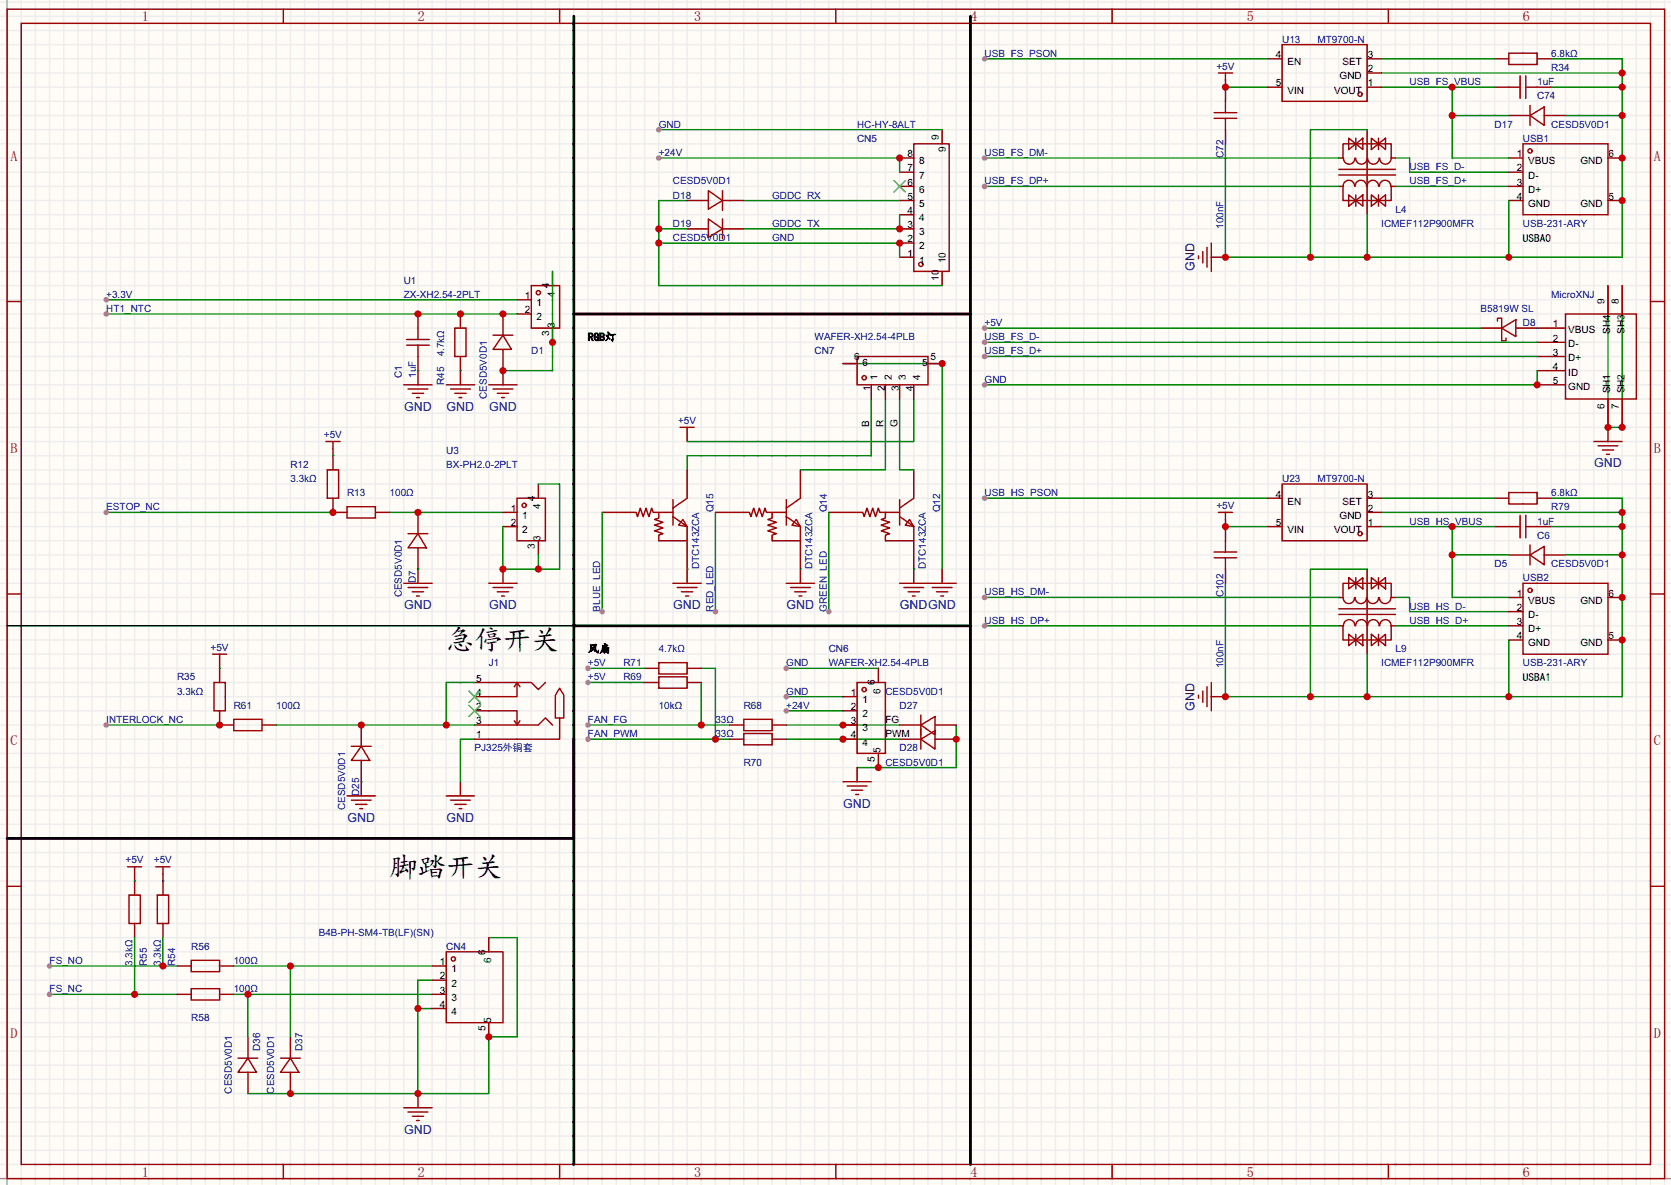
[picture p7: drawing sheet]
<svg xmlns="http://www.w3.org/2000/svg" width="300mm" height="212mm" viewBox="0 0 300 212" stroke-linecap="round" stroke-linejoin="round" font-family="sans-serif">
<path d="M0 0h299.6v212.3h-299.6z" fill="#fffcf7"/>
<g fill="none" stroke="#ededed" stroke-width=".25">
<path d="M0 .4h299.6M0 2.9h299.6M0 5.5h299.6M0 8h299.6M0 10.5h299.6M0 13.1h299.6M0 15.6h299.6M0 18.2h299.6M1.3 0v212.3M3.8 0v212.3M6.3 0v212.3M8.9 0v212.3"/>
<path d="M11.4 0v212.3M14 0v212.3M16.5 0v212.3M19 0v212.3M21.6 0v212.3M24.1 0v212.3M26.7 0v212.3M29.2 0v212.3M31.7 0v212.3M34.3 0v212.3M36.8 0v212.3M39.4 0v212.3"/>
<path d="M41.9 0v212.3M44.4 0v212.3M47 0v212.3M49.5 0v212.3M52.1 0v212.3M54.6 0v212.3M57.1 0v212.3M59.7 0v212.3M62.2 0v212.3M64.8 0v212.3M67.3 0v212.3M69.8 0v212.3"/>
<path d="M72.4 0v212.3M74.9 0v212.3M77.5 0v212.3M80 0v212.3M82.5 0v212.3M85.1 0v212.3M87.6 0v212.3M90.2 0v212.3M92.7 0v212.3M95.2 0v212.3M97.8 0v212.3M100.3 0v212.3"/>
<path d="M102.9 0v212.3M105.4 0v212.3M107.9 0v212.3M110.5 0v212.3M113 0v212.3M115.6 0v212.3M118.1 0v212.3M120.6 0v212.3M123.2 0v212.3M125.7 0v212.3M128.3 0v212.3M130.8 0v212.3"/>
<path d="M133.3 0v212.3M135.9 0v212.3M138.4 0v212.3M141 0v212.3M143.5 0v212.3M146 0v212.3M148.6 0v212.3M151.1 0v212.3M153.7 0v212.3M156.2 0v212.3M158.7 0v212.3M161.3 0v212.3"/>
<path d="M163.8 0v212.3M166.4 0v212.3M168.9 0v212.3M171.4 0v212.3M174 0v212.3M176.5 0v212.3M179.1 0v212.3M181.6 0v212.3M184.1 0v212.3M186.7 0v212.3M189.2 0v212.3M191.8 0v212.3"/>
<path d="M194.3 0v212.3M196.8 0v212.3M199.4 0v212.3M201.9 0v212.3M204.5 0v212.3M207 0v212.3M209.5 0v212.3M212.1 0v212.3M214.6 0v212.3M217.2 0v212.3M219.7 0v212.3M222.2 0v212.3"/>
<path d="M224.8 0v212.3M227.3 0v212.3M229.9 0v212.3M232.4 0v212.3M234.9 0v212.3M237.5 0v212.3M240 0v212.3M242.6 0v212.3M245.1 0v212.3M247.6 0v212.3M250.2 0v212.3M252.7 0v212.3"/>
<path d="M255.3 0v212.3M257.8 0v212.3M260.3 0v212.3M262.9 0v212.3M265.4 0v212.3M268 0v212.3M270.5 0v212.3M273 0v212.3M275.6 0v212.3M278.1 0v212.3M280.7 0v212.3M283.2 0v212.3"/>
<path d="M285.8 0v212.3M288.3 0v212.3M290.8 0v212.3M293.4 0v212.3M295.9 0v212.3M298.4 0v212.3M0 20.7h299.6M0 23.2h299.6M0 25.8h299.6M0 28.3h299.6M0 30.9h299.6M0 33.4h299.6"/>
<path d="M0 35.9h299.6M0 38.5h299.6M0 41h299.6M0 43.6h299.6M0 46.1h299.6M0 48.6h299.6M0 51.2h299.6M0 53.7h299.6M0 56.3h299.6M0 58.8h299.6M0 61.3h299.6M0 63.9h299.6"/>
<path d="M0 66.4h299.6M0 69h299.6M0 71.5h299.6M0 74h299.6M0 76.6h299.6M0 79.1h299.6M0 81.7h299.6M0 84.2h299.6M0 86.7h299.6M0 89.3h299.6M0 91.8h299.6M0 94.4h299.6"/>
<path d="M0 96.9h299.6M0 99.4h299.6M0 102h299.6M0 104.5h299.6M0 107.1h299.6M0 109.6h299.6M0 112.1h299.6M0 114.7h299.6M0 117.2h299.6M0 119.8h299.6M0 122.3h299.6M0 124.8h299.6"/>
<path d="M0 127.4h299.6M0 129.9h299.6M0 132.5h299.6M0 135h299.6M0 137.5h299.6M0 140.1h299.6M0 142.6h299.6M0 145.2h299.6M0 147.7h299.6M0 150.2h299.6M0 152.8h299.6M0 155.3h299.6"/>
<path d="M0 157.9h299.6M0 160.4h299.6M0 162.9h299.6M0 165.5h299.6M0 168h299.6M0 170.6h299.6M0 173.1h299.6M0 175.6h299.6M0 178.2h299.6M0 180.7h299.6M0 183.3h299.6M0 185.8h299.6"/>
<path d="M0 188.3h299.6M0 190.9h299.6M0 193.4h299.6M0 196h299.6M0 198.5h299.6M0 201h299.6M0 203.6h299.6M0 206.1h299.6M0 208.7h299.6M0 211.2h299.6"/>
</g>
<path d="M1.3 0v212.3M0 211.2h299.6" fill="none" stroke="#999" stroke-width=".25"/>
<g fill="none" stroke="#a10000" stroke-width=".25">
<path d="M1.3 1.6h297.1v209.6h-297.1zM3.8 4.2h292.1v204.5h-292.1zM50.8 1.6v2.6M100.3 1.6v2.6M149.9 1.6v2.6M199.4 1.6v2.6M248.9 1.6v2.6M1.3 54h2.5M268.5 57.5v-.5h.7v4.1h.8v-.5M269.2 58.8l2.6-1.5v3zM295.9 54h2.5M58.4 79.1h2.6"/>
<path d="M59.7 79.1v1.3M58.7 84.2h2v5.1h-2zM1.3 106.4h2.5M38.1 117.2h2.5M39.4 117.2v1.3M72.4 104.5h5.1M73.2 105.3h3.5M73.9 106h2M74.7 106.8h.5M87.6 104.5h5.1M88.4 105.3h3.5M89.2 106h2"/>
<path d="M89.9 106.8h.5M295.9 106.4h2.5M38.4 122.3h2v5.1h-2zM1.3 158.8h2.5M22.9 155.3h2.5M24.1 155.3v1.3M27.9 155.3h2.6M29.2 155.3v1.3M62.2 142.6h5.1M63 143.4h3.5M63.8 144.1h2M64.5 144.9h.5"/>
<path d="M80 142.6h5.1M80.8 143.4h3.5M81.5 144.1h2.1M82.3 144.9h.5M295.9 158.8h2.5M23.1 160.4h2v5.1h-2zM28.2 160.4h2v5.1h-2zM72.4 198.5h5.1M73.2 199.3h3.5M50.8 208.7v2.5M73.9 200h2M74.7 200.8h.5"/>
<path d="M100.3 208.7v2.5M149.9 208.7v2.5M199.4 208.7v2.5M248.9 208.7v2.5"/>
</g>
<g fill="none" stroke="#870000" stroke-width=".25">
<path d="M265.4 58.8h3.8M271.8 58.8h3.8M59.7 80.4v3.8M59.7 89.3v2.5M39.4 118.5v3.8M74.9 102v2.5M90.2 102v2.5M39.4 127.4v2.5M24.1 156.6v3.8M29.2 156.6v3.8M64.8 140.1v2.5M82.5 140.1v2.5"/>
<path d="M24.1 165.5v2.5M29.2 165.5v2.5M74.9 196v2.5"/>
</g>
<path d="M19 91.8h40.7" fill="none" stroke="#008700" stroke-width=".25"/>
<circle cx="19" cy="91.8" r=".51" fill="#999"/>
<path d="M8.9 173.1h22.8M29.2 168v5.1" fill="none" stroke="#008700" stroke-width=".25"/>
<circle cx="29.2" cy="173.1" r=".63" fill="#c00"/>
<circle cx="8.9" cy="173.1" r=".51" fill="#999"/>
<path d="M44.4 185.8v3.8M44.4 192.1v3.9M52.1 185.8v3.8M52.1 192.1v3.9" fill="none" stroke="#870000" stroke-width=".25"/>
<path d="M42.7 189.6h3.5M44.4 189.6l1.6 2.5h-3.3zM50.3 189.6h3.5M52.1 189.6l1.5 2.5h-3.3z" fill="none" stroke="#a10000" stroke-width=".25"/>
<path d="M41.9 173.1h35.6M52.1 173.1v12.7" fill="none" stroke="#008700" stroke-width=".25"/>
<circle cx="52.1" cy="173.1" r=".63" fill="#c00"/>
<path d="M8.9 178.2h22.8M24.1 168v10.2" fill="none" stroke="#008700" stroke-width=".25"/>
<circle cx="24.1" cy="178.2" r=".63" fill="#c00"/>
<circle cx="8.9" cy="178.2" r=".51" fill="#999"/>
<path d="M141 124.8h10.1" fill="none" stroke="#008700" stroke-width=".25"/>
<circle cx="141" cy="124.8" r=".51" fill="#999"/>
<g fill="none" stroke="#870000" stroke-width=".25">
<path d="M123.2 77.8v1.3M74.9 91.8v3.8M74.9 98.2v3.8M107.9 91.8h5.1M123.2 84.2v5.1M123.2 96.9v7.6M128.3 91.8h5M143.5 84.2v5.1M143.5 96.9v7.6M148.6 91.8h5.1M163.8 84.2v5.1M163.8 96.9v7.6"/>
<path d="M168.9 102v2.5M64.8 129.9v3.8M64.8 136.3v3.8"/>
</g>
<g fill="none" stroke="#a10000" stroke-width=".25">
<path d="M121.9 76.6h2.6M123.2 76.6v1.2M73.2 95.6h3.5M74.9 95.6l1.6 2.6h-3.3zM113 91.8h1l.3 .8 .5-1.5 .5 1.5 .5-1.5 .5 1.5 .5-1.5 .3 .7h3.5M118.1 91.8v1l-.8 .3 1.6 .5-1.6 .5 1.6 .5-1.6 .5 1.6 .5-.8 .3v1h5.1v-2.5l-2.6-1.8M120.6 89.5v4.6M122.4 93.1l.8 1.3-1.5-.3zM123.2 89.3l-2.6 1.8M133.3 91.8h1.1l.2 .8 .5-1.5 .5 1.5 .5-1.5 .6 1.5 .5-1.5 .2 .7h3.6M138.4 91.8v1l-.7 .3 1.5 .5-1.5 .5 1.5 .5-1.5 .5 1.5 .5-.8 .3v1h5.1v-2.5l-2.5-1.8M141 89.5v4.6"/>
<path d="M142.7 93.1l.8 1.3-1.5-.3zM143.5 89.3l-2.5 1.8M153.7 91.8h1l.2 .8 .5-1.5 .6 1.5 .5-1.5 .5 1.5 .5-1.5 .2 .7h3.6M158.7 91.8v1l-.7 .3 1.5 .5-1.5 .5 1.5 .5-1.5 .5 1.5 .5-.8 .3v1h5.1v-2.5l-2.5-1.8M161.3 89.5v4.6M163.1 93.1l.7 1.3-1.5-.3zM163.8 89.3l-2.5 1.8M120.6 104.5h5.1M121.4 105.3h3.6M122.2 106h2M122.9 106.8h.5M141 104.5h5"/>
<path d="M141.7 105.3h3.6M142.5 106h2M143.3 106.8h.5M161.3 104.5h10.1M162.1 105.3h3.5M162.8 106h2M163.6 106.8h.5M167.1 105.3h3.6M167.9 106h2M168.7 106.8h.5M63 133.7h3.5M64.8 133.7l1.5 2.6h-3.3z"/>
</g>
<path d="M102.9 2.9v147.3h-101.6M174 2.9v205.8M102.9 132.5v76.2" fill="none" stroke="#000" stroke-width=".51"/>
<path d="M1.3 112.1h101.6" fill="none" stroke="#000" stroke-width=".25"/>
<path d="M151.1 65.1h17.8v36.9M156.2 71.5v10.2h-33v2.5M158.7 71.5v12.7h-15.2M148.6 91.8v17.8M24.1 157.9h.1M29.2 157.9h.1" fill="none" stroke="#008700" stroke-width=".25"/>
<circle cx="148.6" cy="109.6" r=".51" fill="#999"/>
<path d="M128.3 91.8v17.8" fill="none" stroke="#008700" stroke-width=".25"/>
<circle cx="128.3" cy="109.6" r=".51" fill="#999"/>
<path d="M107.9 91.8v17.8" fill="none" stroke="#008700" stroke-width=".25"/>
<circle cx="107.9" cy="109.6" r=".51" fill="#999"/>
<path d="M141 119.8h16.5" fill="none" stroke="#008700" stroke-width=".25"/>
<circle cx="141" cy="119.8" r=".51" fill="#999"/>
<path d="M171.4 129.9v7.6h-17.7" fill="none" stroke="#008700" stroke-width=".25"/>
<path d="M167.6 132.5h3.8" fill="none" stroke="#870000" stroke-width=".25"/>
<circle cx="171.5" cy="132.5" r=".63" fill="#c00"/>
<path d="M161.3 132.5h3.8M161.3 129.9h3.8M167.6 129.9h3.8" fill="none" stroke="#870000" stroke-width=".25"/>
<path d="M165.1 132.5l2.5-1.6v3.3zM165.1 129.9l2.5-1.5v3.3zM165.1 128.1v6.1" fill="none" stroke="#a10000" stroke-width=".25"/>
<path d="M161.3 71.5v12.7h2.5M163.8 71.5v7.6h-40.6M141 127.4h10.1" fill="none" stroke="#008700" stroke-width=".25"/>
<circle cx="141" cy="127.4" r=".51" fill="#999"/>
<path d="M59.7 81.7h.1M69.8 91.8h20.4M74.9 102h.1M123.2 102h.1M143.5 102h.1M163.8 102h.1M85.1 132.5h-2.6v7.6M141 129.9h20.3" fill="none" stroke="#008700" stroke-width=".25"/>
<path d="M102.9 56.3h71.1M102.9 112.1h71.1" fill="none" stroke="#000" stroke-width=".51"/>
<circle cx="74.9" cy="91.8" r=".63" fill="#c00"/>
<path d="M39.4 119.8h.1" fill="none" stroke="#008700" stroke-width=".25"/>
<path d="M59.7 91.8h2.5M67.3 91.8h2.5" fill="none" stroke="#870000" stroke-width=".25"/>
<circle cx="59.7" cy="91.8" r=".63" fill="#c00"/>
<g fill="none" stroke="#a10000" stroke-width=".25">
<path d="M62.2 90.8h5.1v2h-5.1zM41.9 128.9h5.1v2h-5.1zM87.6 129.9h8.9l1.3-1.3 1.3 1.3M87.6 127.4h5.1v2.5M87.6 122.3h7.6l1.3 1.3 1.3-1.3M92.2 129.2l.5 .7M92.7 122.3v2.5h-5.1M92.7 122.3l.5 .8M92.7 122.3l-.5 .8M93.2 129.2l-.5 .7M100.3 128.6h-.7v-4l.7-1.3 .8 1.3v4h-.8v3.9h-12.7M34.3 172.1h5.1v2h-5.1z"/>
<path d="M34.3 177.2h5.1v2h-5.1z"/>
</g>
<path d="M39.4 129.9h2.5M47 129.9h2.5M85.1 129.9h2.5M85.1 132.5h2.5M85.1 127.4h2.5M85.1 124.8h2.5M85.1 122.3h2.5M31.7 173.1h2.6M31.7 178.2h2.6M39.4 173.1h2.5M39.4 178.2h2.5" fill="none" stroke="#870000" stroke-width=".25"/>
<path d="M84.1 126.4l2 2M84.1 123.8l2 2.1M86.1 126.4l-2 2M86.1 123.8l-2 2.1" fill="none" stroke="#3c3" stroke-width=".25"/>
<path d="M105.4 129.9h25.4M125.7 122.3v7.6" fill="none" stroke="#008700" stroke-width=".25"/>
<circle cx="125.7" cy="129.9" r=".63" fill="#c00"/>
<circle cx="105.4" cy="129.9" r=".51" fill="#999"/>
<path d="M125.7 119.8h2.6v12.7M105.4 132.5h25.4" fill="none" stroke="#008700" stroke-width=".25"/>
<circle cx="128.3" cy="132.5" r=".63" fill="#c00"/>
<circle cx="105.4" cy="132.5" r=".51" fill="#999"/>
<path d="M105.4 119.8h10.2M141 132.5h20.3" fill="none" stroke="#008700" stroke-width=".25"/>
<path d="M118.1 118.7h5.1v2.1h-5.1zM133.3 131.4h5.1v2.1h-5.1zM133.3 128.9h5.1v2h-5.1z" fill="none" stroke="#a10000" stroke-width=".25"/>
<path d="M115.6 119.8h2.5M123.2 119.8h2.5M130.8 132.5h2.5M130.8 129.9h2.5M138.4 132.5h2.6M138.4 129.9h2.6" fill="none" stroke="#870000" stroke-width=".25"/>
<circle cx="105.4" cy="119.8" r=".51" fill="#999"/>
<path d="M105.4 122.3h10.2" fill="none" stroke="#008700" stroke-width=".25"/>
<circle cx="105.4" cy="122.3" r=".51" fill="#999"/>
<path d="M115.6 122.3h2.5M123.2 122.3h2.5" fill="none" stroke="#870000" stroke-width=".25"/>
<path d="M118.1 121.3h5.1v2h-5.1z" fill="none" stroke="#a10000" stroke-width=".25"/>
<path d="M41.9 178.2h35.6M44.4 178.2v7.6" fill="none" stroke="#008700" stroke-width=".25"/>
<circle cx="44.5" cy="178.2" r=".63" fill="#c00"/>
<path d="M77.5 175.6h-2.6v20.4M87.6 168h5.1v17.8h-5.1v10.2h-43.2M74.9 180.7h2.6" fill="none" stroke="#008700" stroke-width=".25"/>
<g fill="#c00">
<circle cx="74.9" cy="180.7" r=".63"/>
<circle cx="74.9" cy="196" r=".63"/>
<circle cx="52.1" cy="196" r=".63"/>
</g>
<path d="M49.5 129.9h35.6M85.1 122.3h-5.1v7.6" fill="none" stroke="#008700" stroke-width=".25"/>
<g fill="#c00">
<circle cx="80" cy="129.9" r=".63"/>
<circle cx="64.8" cy="129.9" r=".63"/>
</g>
<path d="M19 129.9h20.4" fill="none" stroke="#008700" stroke-width=".25"/>
<circle cx="39.4" cy="129.9" r=".63" fill="#c00"/>
<circle cx="19" cy="129.9" r=".51" fill="#999"/>
<path d="M247.6 10.5h20.4M247.6 15.6h20.4M260.3 15.6v12.7h10.2M250.2 28.3h2.5v2.6h17.8M250.2 33.4h20.3M260.3 20.7h10.2M64.8 140.1h.1" fill="none" stroke="#008700" stroke-width=".25"/>
<g fill="none" stroke="#870000" stroke-width=".25">
<path d="M219.7 14.3v1.3M268 10.5h2.5M268 15.6h2.5M275.6 10.5h2.5M275.6 15.6h2.5M240 28.3h.8M240 33.4h.8M245.1 23.2v.8M245.1 37.7v.8M249.4 28.3h.8M249.4 33.4h.8M270.5 28.3h2.5"/>
<path d="M270.5 33.4h2.5M270.5 20.7h3.8M270.5 30.9h2.5M270.5 35.9h2.5M276.9 20.7h3.8M288.3 28.3h2.5M288.3 35.9h2.5M217.2 46.1h2.5"/>
</g>
<g fill="none" stroke="#a10000" stroke-width=".25">
<path d="M218.4 13.1h2.6M219.7 13.1v1.2M270.5 9.5h5.1v2.1h-5.1zM270.5 15.6h2M272.5 13.6v4M273.6 13.6v4M273.6 15.6h2M274.3 18.9v3.6M240 30.3h10.2M240 31.4h10.2M240.8 28.3v-2.5h8.6v2.5M240.8 33.4v2.5h8.6v-2.5"/>
<path d="M240.8 33.4a1.01 1.01 0 0 1 1-1.1 1.01 1.01 0 0 1 1 1.1M240.9 28.3a1.01 1.01 0 0 0 1 1.1 1.01 1.01 0 0 0 1-1.1M241.8 24.8l1.3 1-1.3 1zM241.8 34.9l1.3 1-1.3 1.1zM243 33.4a1.01 1.01 0 0 1 1-1.1 1.01 1.01 0 0 1 1 1.1M243.1 28.3a1.01 1.01 0 0 0 1 1.1 1.01 1.01 0 0 0 1-1.1M243.1 25.8l1.2-1v2zM243.1 35.9l1.2-1v2.1zM243.1 24.8v2M243.1 34.9v2.1M245.1 24v13.7M245.1 33.4a1.01 1.01 0 0 1 1-1.1 1.01 1.01 0 0 1 1 1.1"/>
<path d="M245.2 28.3a1.01 1.01 0 0 0 1 1.1 1.01 1.01 0 0 0 1-1.1M245.9 24.8l1.2 1-1.2 1zM245.9 34.9l1.2 1-1.2 1.1zM247.1 25.8l1.3-1v2zM247.1 35.9l1.3-1v2.1zM247.1 24.8v2M247.1 34.9v2.1M247.3 33.4a1.01 1.01 0 0 1 1-1.1 1.01 1.01 0 0 1 1 1.1M247.4 28.3a1.01 1.01 0 0 0 1 1.1 1.01 1.01 0 0 0 1-1.1M273 25.8h15.3v12.7h-15.3zM274.3 20.7l2.6-1.5v3.3zM214.9 45.8v.6"/>
<path d="M215.6 45.1v2M216.4 44.3v3.6M217.2 43.6v5"/>
<circle cx="274.3" cy="27" r=".38"/>
</g>
<g fill="#c00">
<circle cx="260.4" cy="15.6" r=".63"/>
<circle cx="260.4" cy="20.7" r=".63"/>
</g>
<path d="M217.2 124.8h2.5" fill="none" stroke="#870000" stroke-width=".25"/>
<path d="M214.9 124.6v.5M215.6 123.8v2.1M216.4 123.1v3.5M217.2 122.3v5.1" fill="none" stroke="#a10000" stroke-width=".25"/>
<path d="M176.5 89.3h50.8" fill="none" stroke="#008700" stroke-width=".25"/>
<circle cx="176.5" cy="89.3" r=".51" fill="#999"/>
<g fill="none" stroke="#870000" stroke-width=".25">
<path d="M219.7 93.1v1.3M268 89.3h2.5M268 94.4h2.5M270.5 99.4h3.8M275.6 89.3h2.5M275.6 94.4h2.5M276.9 99.4h3.8M240 107.1h.8M240 112.1h.8M245.1 102v.7M245.1 116.5v.7M249.4 107.1h.8"/>
<path d="M249.4 112.1h.8M270.5 107.1h2.5M270.5 112.1h2.5M270.5 109.6h2.5M270.5 114.7h2.5M288.3 107.1h2.5M288.3 114.7h2.5"/>
</g>
<g fill="none" stroke="#a10000" stroke-width=".25">
<path d="M218.4 91.8h2.6M219.7 91.8v1.3M270.5 88.3h5.1v2h-5.1zM270.5 94.4h2M272.5 92.3v4.1M273.6 92.3v4.1M273.6 94.4h2M274.3 99.4l2.6-1.5v3.3zM274.3 97.7v3.5M240 109.1h10.2M240 110.1h10.2M240.8 107.1v-2.6h8.6v2.6"/>
<path d="M240.8 112.1v2.6h8.6v-2.6M241.8 103.5l1.3 1-1.3 1zM241.8 113.7l1.3 1-1.3 1zM242.8 107.1a1.01 1.01 0 0 1-1 1.1 1.01 1.01 0 0 1-1-1.1M242.9 112.1a1.01 1.01 0 0 0-1-1.1 1.01 1.01 0 0 0-1 1.1M243.1 104.5l1.2-1v2zM243.1 114.7l1.2-1v2zM243.1 103.5v2M243.1 113.7v2M245 107.1a1.01 1.01 0 0 1-1 1.1 1.01 1.01 0 0 1-1-1.1M245.1 112.1a1.01 1.01 0 0 0-1-1.1 1.01 1.01 0 0 0-1 1.1M245.1 102.7v13.8"/>
<path d="M245.9 103.5l1.2 1-1.2 1zM245.9 113.7l1.2 1-1.2 1zM247.1 104.5l1.3-1v2zM247.1 114.7l1.3-1v2zM247.1 103.5v2M247.1 113.7v2M247.1 107.1a1.01 1.01 0 0 1-1 1.1 1.01 1.01 0 0 1-1-1.1M247.2 112.1a1.01 1.01 0 0 0-1-1.1 1.01 1.01 0 0 0-1 1.1M249.3 107.1a1.01 1.01 0 0 1-1 1.1 1.01 1.01 0 0 1-1-1.1M249.4 112.1a1.01 1.01 0 0 0-1-1.1 1.01 1.01 0 0 0-1 1.1M273 104.5h15.3v12.7h-15.3z"/>
<circle cx="274.3" cy="105.8" r=".38"/>
</g>
<path d="M219.7 94.4h7.6M247.6 89.3h20.4M247.6 91.8h43.2M278.1 89.3h12.7v35.5h-71.1v-20.3M278.1 94.4h12.7M280.7 99.4h10.1M245.1 102h-10.2v22.8M245.1 117.2v7.6M250.2 107.1h2.5v2.5h17.8M250.2 112.1h20.3M270.5 114.7v10.1" fill="none" stroke="#008700" stroke-width=".25"/>
<g fill="#c00">
<circle cx="290.8" cy="91.8" r=".63"/>
<circle cx="290.8" cy="94.4" r=".63"/>
<circle cx="290.8" cy="99.4" r=".63"/>
<circle cx="290.8" cy="107.1" r=".63"/>
<circle cx="290.8" cy="114.7" r=".63"/>
<circle cx="270.5" cy="124.8" r=".63"/>
<circle cx="245.1" cy="124.8" r=".63"/>
<circle cx="235" cy="124.8" r=".63"/>
<circle cx="219.7" cy="124.8" r=".63"/>
</g>
<path d="M247.6 94.4h20.4M260.3 94.4v12.7h10.2M260.3 99.4h10.2" fill="none" stroke="#008700" stroke-width=".25"/>
<g fill="#c00">
<circle cx="260.4" cy="94.4" r=".63"/>
<circle cx="260.4" cy="99.4" r=".63"/>
</g>
<g fill="none" stroke="#a10000" stroke-width=".25">
<path d="M153.7 63.9h12.7v5.1h-12.7z"/>
<circle cx="154.9" cy="67.7" r=".38"/>
</g>
<path d="M156.2 69v2.5M158.7 69v2.5M161.3 69v2.5M163.8 69v2.5M166.4 65.1h2.5" fill="none" stroke="#870000" stroke-width=".25"/>
<circle cx="168.9" cy="65.1" r=".63" fill="#c00"/>
<path d="M151.1 65.1h2.6M90.2 91.8h2.5M90.2 94.4h2.5M96.5 86.7v2.6M96.5 96.9v2.5" fill="none" stroke="#870000" stroke-width=".25"/>
<g fill="none" stroke="#a10000" stroke-width=".25">
<path d="M92.7 89.3h5.1v7.6h-5.1z"/>
<circle cx="94" cy="90.5" r=".38"/>
</g>
<path d="M96.5 99.4v2.6M96.5 86.7h3.8v15.3h-10.1v-7.6" fill="none" stroke="#008700" stroke-width=".25"/>
<g fill="#c00">
<circle cx="96.5" cy="102" r=".63"/>
<circle cx="90.2" cy="102" r=".63"/>
</g>
<g fill="none" stroke="#a10000" stroke-width=".25">
<path d="M163.8 25.8h6.4v22.8h-6.4z"/>
<circle cx="165.1" cy="47.4" r=".38"/>
</g>
<path d="M161.3 38.5h2.5M161.3 35.9h2.5M161.3 33.4h2.5M161.3 30.9h2.5M161.3 28.3h2.5M168.9 23.2v2.6M161.3 46.1h2.5M161.3 43.6h2.5M161.3 41h2.5M168.9 48.6v2.6" fill="none" stroke="#870000" stroke-width=".25"/>
<path d="M160.3 32.4l2 2M162.3 32.4l-2 2" fill="none" stroke="#3c3" stroke-width=".25"/>
<path d="M123.2 35.9h-5.1v15.3h50.8M118.1 43.6h43.2v2.5M118.1 41h5.1" fill="none" stroke="#008700" stroke-width=".25"/>
<g fill="#c00">
<circle cx="161.3" cy="43.6" r=".63"/>
<circle cx="118.1" cy="43.6" r=".63"/>
<circle cx="118.1" cy="41" r=".63"/>
</g>
<path d="M118.1 23.2h50.8" fill="none" stroke="#008700" stroke-width=".25"/>
<circle cx="118.1" cy="23.2" r=".51" fill="#999"/>
<path d="M133.3 35.9h28M161.3 38.5v2.5h-28" fill="none" stroke="#008700" stroke-width=".25"/>
<circle cx="161.3" cy="41" r=".63" fill="#c00"/>
<path d="M74.9 56.3v2.5M82.5 56.3v2.5M90.2 56.3v3.8M92.7 53.7h2.5M92.7 56.3h2.5M99.1 48.6v2.6M99.1 58.8v2.5M74.9 63.9v5.1M82.5 63.9v5.1M90.2 62.6v6.4" fill="none" stroke="#870000" stroke-width=".25"/>
<g fill="none" stroke="#a10000" stroke-width=".25">
<path d="M74.9 58.8v2M81.5 58.8h2.1v5.1h-2.1zM95.2 51.2h5.1v7.6h-5.1zM72.4 69h5.1M72.9 61.8h4.1M72.9 60.8h4.1M73.2 69.7h3.5M73.9 70.5h2M74.7 71.2h.5M74.9 61.8v2.1M80 69h5.1M80.8 69.7h3.5"/>
<path d="M81.5 70.5h2.1M82.3 71.2h.5M87.6 69h5.1M88.4 60.1h3.5M88.4 69.7h3.5M89.2 70.5h2M89.9 71.2h.5M90.2 60.1l1.5 2.5h-3.3z"/>
<circle cx="96.5" cy="52.4" r=".38"/>
</g>
<path d="M19 56.3h73.7M82.5 66.4h.1" fill="none" stroke="#008700" stroke-width=".25"/>
<g fill="#c00">
<circle cx="82.6" cy="56.3" r=".63"/>
<circle cx="90.2" cy="56.3" r=".63"/>
<circle cx="74.9" cy="56.3" r=".63"/>
</g>
<circle cx="19" cy="56.3" r=".51" fill="#999"/>
<path d="M99.1 48.6v17.8h-8.9" fill="none" stroke="#008700" stroke-width=".25"/>
<g fill="#c00">
<circle cx="90.2" cy="66.4" r=".63"/>
<circle cx="99.1" cy="61.3" r=".63"/>
</g>
<path d="M19 53.7h73.7M74.9 66.4h.1" fill="none" stroke="#008700" stroke-width=".25"/>
<path d="M123.2 35.9h3.8M129.5 35.9h3.8M123.2 41h3.8M129.5 41h3.8" fill="none" stroke="#870000" stroke-width=".25"/>
<path d="M127 34.2l2.5 1.7-2.5 1.6zM127 39.2l2.5 1.8-2.5 1.5zM129.5 34.2v3.5M129.5 39.2v3.6" fill="none" stroke="#a10000" stroke-width=".25"/>
<circle cx="19" cy="53.7" r=".51" fill="#999"/>
<path d="M118.1 28.3h43.2v2.6" fill="none" stroke="#008700" stroke-width=".25"/>
<circle cx="161.3" cy="28.3" r=".63" fill="#c00"/>
<circle cx="118.1" cy="28.3" r=".51" fill="#999"/>
<path d="M288.3 51.2v25.4h2.5v-25.4" fill="none" stroke="#008700" stroke-width=".25"/>
<path d="M288.3 51.2v5.1M290.8 51.2v5.1M288.3 76.6v2.5M290.8 71.5v5.1" fill="none" stroke="#870000" stroke-width=".25"/>
<path d="M285.8 79.1h5M286.5 79.9h3.6M287.3 80.6h2M288 81.4h.5" fill="none" stroke="#a10000" stroke-width=".25"/>
<circle cx="290.8" cy="76.6" r=".63" fill="#c00"/>
<path d="M288.3 71.5v5.1" fill="none" stroke="#870000" stroke-width=".25"/>
<circle cx="288.3" cy="76.6" r=".63" fill="#c00"/>
<path d="M275.6 58.8h5.1M275.6 69h5.1M275.6 66.4h5.1M275.6 63.9h5.1M275.6 61.3h5.1" fill="none" stroke="#870000" stroke-width=".25"/>
<path d="M280.7 56.3h12.7v15.2h-12.7z" fill="none" stroke="#a10000" stroke-width=".25"/>
<path d="M176.5 107.1h63.5" fill="none" stroke="#008700" stroke-width=".25"/>
<circle cx="176.5" cy="107.1" r=".51" fill="#999"/>
<path d="M176.5 112.1h63.5" fill="none" stroke="#008700" stroke-width=".25"/>
<circle cx="176.5" cy="112.1" r=".51" fill="#999"/>
<path d="M176.5 28.3h63.5" fill="none" stroke="#008700" stroke-width=".25"/>
<circle cx="176.5" cy="28.3" r=".51" fill="#999"/>
<path d="M247.6 13.1h43.2M278.1 10.5h12.7v35.6h-71.1v-20.3M278.1 15.6h12.7M245.1 23.2h-10.2v22.9M245.1 38.5v7.6M270.5 35.9v10.2M280.7 20.7h10.1" fill="none" stroke="#008700" stroke-width=".25"/>
<g fill="#c00">
<circle cx="290.8" cy="13.1" r=".63"/>
<circle cx="290.8" cy="15.6" r=".63"/>
<circle cx="290.8" cy="20.7" r=".63"/>
<circle cx="290.8" cy="28.3" r=".63"/>
<circle cx="290.8" cy="35.9" r=".63"/>
<circle cx="270.5" cy="46.1" r=".63"/>
<circle cx="235" cy="46.1" r=".63"/>
<circle cx="245.1" cy="46.1" r=".63"/>
<circle cx="219.7" cy="46.1" r=".63"/>
</g>
<path d="M219.7 94.4v2.5M219.7 102v2.5" fill="none" stroke="#870000" stroke-width=".25"/>
<circle cx="219.7" cy="94.4" r=".63" fill="#c00"/>
<g fill="none" stroke="#a10000" stroke-width=".25">
<path d="M219.7 18.2v2M217.7 21.2h4M217.7 20.2h4M219.7 21.2v2M217.7 99.9h4M217.7 98.9h4M219.7 96.9v2M219.7 99.9v2.1M80 170.6h10.2v12.7h-10.2z"/>
<circle cx="81.3" cy="171.8" r=".38"/>
</g>
<path d="M219.7 15.6v2.6M219.7 23.2v2.6M77.5 173.1h2.5M77.5 175.6h2.5M77.5 178.2h2.5M77.5 180.7h2.5M87.6 183.3v2.5" fill="none" stroke="#870000" stroke-width=".25"/>
<circle cx="87.6" cy="185.8" r=".63" fill="#c00"/>
<path d="M87.6 168v2.6" fill="none" stroke="#870000" stroke-width=".25"/>
<path d="M219.7 15.6h7.6" fill="none" stroke="#008700" stroke-width=".25"/>
<circle cx="219.7" cy="15.6" r=".63" fill="#c00"/>
<path d="M176.5 33.4h63.5" fill="none" stroke="#008700" stroke-width=".25"/>
<circle cx="176.5" cy="33.4" r=".51" fill="#999"/>
<path d="M151.1 124.8h2.6M151.1 127.4h2.6M151.1 129.9h2.6M153.7 137.5v2.6" fill="none" stroke="#870000" stroke-width=".25"/>
<g fill="none" stroke="#a10000" stroke-width=".25">
<path d="M153.7 122.3h5v12.7h-5zM151.1 140.1h5.1M151.9 140.8h3.5M152.7 141.6h2M153.4 142.4h.5"/>
<circle cx="154.9" cy="123.6" r=".38"/>
</g>
<circle cx="151.1" cy="129.9" r=".63" fill="#c00"/>
<path d="M151.1 132.5h2.6" fill="none" stroke="#870000" stroke-width=".25"/>
<circle cx="151.1" cy="132.5" r=".63" fill="#c00"/>
<path d="M157.5 135v2.5" fill="none" stroke="#870000" stroke-width=".25"/>
<circle cx="157.5" cy="137.5" r=".63" fill="#c00"/>
<path d="M157.5 119.8v2.5" fill="none" stroke="#870000" stroke-width=".25"/>
<path d="M176.5 61.3h99.1" fill="none" stroke="#008700" stroke-width=".25"/>
<circle cx="176.5" cy="61.3" r=".51" fill="#999"/>
<path d="M176.5 63.9h99.1" fill="none" stroke="#008700" stroke-width=".25"/>
<circle cx="176.5" cy="63.9" r=".51" fill="#999"/>
<path d="M275.6 66.4v2.6h-99.1" fill="none" stroke="#008700" stroke-width=".25"/>
<circle cx="275.6" cy="69" r=".63" fill="#c00"/>
<circle cx="176.5" cy="69" r=".51" fill="#999"/>
<path d="M176.5 58.8h88.9" fill="none" stroke="#008700" stroke-width=".25"/>
<circle cx="176.5" cy="58.8" r=".51" fill="#999"/>
<path d="M176.5 10.5h50.8M275.6 58.8h.1" fill="none" stroke="#008700" stroke-width=".25"/>
<g fill="none" stroke="#a10000" stroke-width=".25">
<path d="M229.9 8h15.2v10.2h-15.2zM229.9 86.7h15.2v10.2h-15.2z"/>
<circle cx="243.8" cy="16.9" r=".38"/>
<circle cx="243.8" cy="95.6" r=".38"/>
</g>
<path d="M227.3 15.6h2.6M227.3 10.5h2.6M245.1 15.6h2.5M245.1 13.1h2.5M245.1 10.5h2.5M227.3 94.4h2.6M227.3 89.3h2.6M245.1 94.4h2.5M245.1 91.8h2.5M245.1 89.3h2.5" fill="none" stroke="#870000" stroke-width=".25"/>
<circle cx="176.5" cy="10.5" r=".51" fill="#999"/>
<g font-size="5.1">
<text x="80" y="116.5">急停开关</text>
<text x="69.8" y="157.2">脚踏开关</text>
</g>
<g font-size="2.5" fill="#a00000">
<text x="25.4" y="3.8">1</text>
<text x="74.9" y="3.8">2</text>
<text x="124.5" y="3.8">3</text>
<text x="174" y="3.8">4</text>
<text x="223.5" y="3.8">5</text>
<text x="273" y="3.8">6</text>
<text x="1.9" y="28.8">A</text>
<text x="296.5" y="28.8">A</text>
<text x="1.9" y="81.2">B</text>
<text x="296.5" y="81.2">B</text>
<text x="1.9" y="133.5">C</text>
<text x="296.5" y="133.5">C</text>
<text x="1.9" y="185.9">D</text>
<text x="296.5" y="185.9">D</text>
<text x="25.4" y="210.9">1</text>
<text x="74.9" y="210.9">2</text>
<text x="124.5" y="210.9">3</text>
<text x="174" y="210.9">4</text>
<text x="223.5" y="210.9">5</text>
<text x="273" y="210.9">6</text>
</g>
<g font-size="2.2" fill="#000080">
<text x="214.2" y="48.6" transform="rotate(-90 214.2 48.6)">GND</text>
<text x="72.4" y="73.6">GND</text>
<text x="80.1" y="73.6">GND</text>
<text x="87.7" y="73.6">GND</text>
<text x="285.8" y="83.7">GND</text>
<text x="72.4" y="109.1">GND</text>
<text x="87.7" y="109.1">GND</text>
<text x="120.7" y="109.1">GND</text>
<text x="141" y="109.1">GND</text>
<text x="161.3" y="109.1">GND</text>
<text x="166.4" y="109.1">GND</text>
<text x="214.2" y="127.3" transform="rotate(-90 214.2 127.3)">GND</text>
<text x="62.3" y="147.2">GND</text>
<text x="80.1" y="147.2">GND</text>
<text x="151.2" y="144.7">GND</text>
<text x="72.4" y="203.1">GND</text>
</g>
<g font-size="2">
<text x="273" y="43.3">USBA0</text>
<text x="105.4" y="61.1">RGB</text>
<text x="108.5" y="61.1">灯</text>
<text x="105.4" y="116.9">风扇</text>
<text x="273" y="122">USBA1</text>
</g>
<g font-size="1.8" fill="#00f">
<text x="176.5" y="10.2">USB_FS_PSON</text>
<text x="236.2" y="7.6">MT9700-N</text>
<text x="278.1" y="10.2">6.8kΩ</text>
<text x="252.7" y="15.3">USB_FS_VBUS</text>
<text x="275.6" y="15.3">1uF</text>
<text x="118.1" y="22.9">GND</text>
<text x="153.7" y="22.9">HC-HY-8ALT</text>
<text x="278.1" y="22.9">CESD5V0D1</text>
<text x="118.1" y="28">+24V</text>
<text x="176.5" y="28">USB_FS_DM-</text>
<text x="120.6" y="33">CESD5V0D1</text>
<text x="138.4" y="35.6">GDDC_RX</text>
<text x="176.5" y="33">USB_FS_DP+</text>
<text x="252.7" y="30.5">USB_FS_D-</text>
<text x="252.7" y="33">USB_FS_D+</text>
<text x="138.4" y="40.7">GDDC_TX</text>
<text x="219.4" y="41" transform="rotate(-90 219.4 41)">100nF</text>
<text x="247.6" y="40.7">ICMEF112P900MFR</text>
<text x="273" y="40.7">USB-231-ARY</text>
<text x="120.6" y="43.2">CESD5V0D1</text>
<text x="138.4" y="43.2">GND</text>
<text x="19" y="53.4">+3.3V</text>
<text x="72.4" y="53.4">ZX-XH2.54-2PLT</text>
<text x="278.1" y="53.4">MicroXNJ</text>
<text x="19" y="55.9">HT1_NTC</text>
<text x="176.5" y="58.4">+5V</text>
<text x="265.4" y="55.9">B5819W SL</text>
<text x="79.7" y="63.9" transform="rotate(-90 79.7 63.9)">4.7kΩ</text>
<text x="146" y="61">WAFER-XH2.54-4PLB</text>
<text x="176.5" y="61">USB_FS_D-</text>
<text x="176.5" y="63.5">USB_FS_D+</text>
<text x="74.6" y="67.7" transform="rotate(-90 74.6 67.7)">1uF</text>
<text x="87.3" y="71.5" transform="rotate(-90 87.3 71.5)">CESD5V0D1</text>
<text x="176.5" y="68.6">GND</text>
<text x="80" y="83.8">BX-PH2.0-2PLT</text>
<text x="52.1" y="86.4">3.3kΩ</text>
<text x="69.8" y="88.9">100Ω</text>
<text x="176.5" y="88.9">USB_HS_PSON</text>
<text x="236.2" y="86.4">MT9700-N</text>
<text x="278.1" y="88.9">6.8kΩ</text>
<text x="19" y="91.5">ESTOP_NC</text>
<text x="252.7" y="94">USB_HS_VBUS</text>
<text x="275.6" y="94">1uF</text>
<text x="125.4" y="102" transform="rotate(-90 125.4 102)">DTC143ZCA</text>
<text x="145.7" y="102" transform="rotate(-90 145.7 102)">DTC143ZCA</text>
<text x="166" y="102" transform="rotate(-90 166 102)">DTC143ZCA</text>
<text x="278.1" y="101.6">CESD5V0D1</text>
<text x="72" y="107.1" transform="rotate(-90 72 107.1)">CESD5V0D1</text>
<text x="176.5" y="106.7">USB_HS_DM-</text>
<text x="107.6" y="109.6" transform="rotate(-90 107.6 109.6)">BLUE_LED</text>
<text x="127.9" y="109.6" transform="rotate(-90 127.9 109.6)">RED_LED</text>
<text x="148.2" y="109.6" transform="rotate(-90 148.2 109.6)">GREEN_LED</text>
<text x="176.5" y="111.8">USB_HS_DP+</text>
<text x="252.7" y="109.2">USB_HS_D-</text>
<text x="252.7" y="111.8">USB_HS_D+</text>
<text x="105.4" y="119.4">+5V</text>
<text x="118.1" y="116.9">4.7kΩ</text>
<text x="141" y="119.4">GND</text>
<text x="148.6" y="119.4">WAFER-XH2.54-4PLB</text>
<text x="219.4" y="119.8" transform="rotate(-90 219.4 119.8)">100nF</text>
<text x="247.6" y="119.4">ICMEF112P900MFR</text>
<text x="273" y="119.4">USB-231-ARY</text>
<text x="31.7" y="124.5">3.3kΩ</text>
<text x="105.4" y="121.9">+5V</text>
<text x="141" y="124.5">GND</text>
<text x="158.7" y="124.5">CESD5V0D1</text>
<text x="19" y="129.6">INTERLOCK_NC</text>
<text x="49.5" y="127">100Ω</text>
<text x="105.4" y="129.6">FAN_FG</text>
<text x="118.1" y="127">10kΩ</text>
<text x="128.3" y="129.6">33Ω</text>
<text x="141" y="127">+24V</text>
<text x="85.1" y="134.6">PJ325</text>
<text x="90.2" y="134.6">外铜套</text>
<text x="105.4" y="132.1">FAN_PWM</text>
<text x="128.3" y="132.1">33Ω</text>
<text x="158.7" y="137.2">CESD5V0D1</text>
<text x="61.9" y="145.2" transform="rotate(-90 61.9 145.2)">CESD5V0D1</text>
<text x="57.1" y="167.7">B4B-PH-SM4-TB(LF)(SN)</text>
<text x="8.9" y="172.7">FS_NO</text>
<text x="23.8" y="173.1" transform="rotate(-90 23.8 173.1)">3.3kΩ</text>
<text x="28.9" y="173.1" transform="rotate(-90 28.9 173.1)">3.3kΩ</text>
<text x="41.9" y="172.7">100Ω</text>
<text x="8.9" y="177.8">FS_NC</text>
<text x="41.9" y="177.8">100Ω</text>
<text x="41.6" y="196" transform="rotate(-90 41.6 196)">CESD5V0D1</text>
<text x="49.2" y="196" transform="rotate(-90 49.2 196)">CESD5V0D1</text>
</g>
<g font-size="1.8">
<text x="228.7" y="10.4">4</text>
<text x="230.8" y="11.7">EN</text>
<text x="240.7" y="11.7">SET</text>
<text x="245.2" y="10.4">3</text>
<text x="228.7" y="15.5">5</text>
<text x="230.8" y="16.8">VIN</text>
<text x="239.2" y="16.8">VOUT</text>
<text x="240.2" y="14.2">GND</text>
<text x="245.2" y="15.5">1</text>
<text x="245.2" y="13">2</text>
<text x="162.7" y="28.2">8</text>
<text x="164.8" y="29.5">8</text>
<text x="168.3" y="25.2" transform="rotate(-90 168.3 25.2)">9</text>
<text x="169.6" y="27.2" transform="rotate(-90 169.6 27.2)">9</text>
<text x="271.9" y="28.2">1</text>
<text x="274" y="29.5">VBUS</text>
<text x="283.4" y="29.5">GND</text>
<text x="288.4" y="28.2">6</text>
<text x="162.7" y="35.8">5</text>
<text x="162.7" y="33.3">6</text>
<text x="162.7" y="30.7">7</text>
<text x="164.8" y="34.5">6</text>
<text x="164.8" y="32">7</text>
<text x="271.9" y="30.7">2</text>
<text x="271.9" y="33.3">3</text>
<text x="271.9" y="35.8">4</text>
<text x="274" y="32">D-</text>
<text x="274" y="34.5">D+</text>
<text x="288.4" y="35.8">5</text>
<text x="162.7" y="40.9">3</text>
<text x="162.7" y="38.4">4</text>
<text x="164.8" y="39.6">4</text>
<text x="164.8" y="37.1">5</text>
<text x="274" y="37.1">GND</text>
<text x="283.4" y="37.1">GND</text>
<text x="162.7" y="46">1</text>
<text x="162.7" y="43.4">2</text>
<text x="164.8" y="47.2">1</text>
<text x="164.8" y="44.7">2</text>
<text x="164.8" y="42.2">3</text>
<text x="169.6" y="47.2" transform="rotate(-90 169.6 47.2)">10</text>
<text x="94.1" y="53.6">1</text>
<text x="98.4" y="51.7" transform="rotate(-90 98.4 51.7)">4</text>
<text x="99.5" y="53.2" transform="rotate(-90 99.5 53.2)">4</text>
<text x="168.3" y="50.3" transform="rotate(-90 168.3 50.3)">10</text>
<text x="94.1" y="56.1">2</text>
<text x="96.2" y="54.9">1</text>
<text x="96.2" y="57.4">2</text>
<text x="99.5" y="58.8" transform="rotate(-90 99.5 58.8)">3</text>
<text x="278.4" y="58.7">1</text>
<text x="281.2" y="59.7">VBUS</text>
<text x="287.7" y="54.5" transform="rotate(-90 287.7 54.5)">9</text>
<text x="288.7" y="59.8" transform="rotate(-90 288.7 59.8)">SH4</text>
<text x="290.2" y="54.5" transform="rotate(-90 290.2 54.5)">8</text>
<text x="291.2" y="59.8" transform="rotate(-90 291.2 59.8)">SH3</text>
<text x="98.4" y="60.3" transform="rotate(-90 98.4 60.3)">3</text>
<text x="153.2" y="64.5">6</text>
<text x="154.7" y="65.5">6</text>
<text x="165.4" y="65.5">5</text>
<text x="166.9" y="64.5">5</text>
<text x="278.4" y="63.8">3</text>
<text x="278.4" y="61.2">2</text>
<text x="281.2" y="64.8">D+</text>
<text x="281.2" y="62.2">D-</text>
<text x="156.1" y="70.1" transform="rotate(-90 156.1 70.1)">1</text>
<text x="157.4" y="68" transform="rotate(-90 157.4 68)">1</text>
<text x="158.6" y="70.1" transform="rotate(-90 158.6 70.1)">2</text>
<text x="159.9" y="68" transform="rotate(-90 159.9 68)">2</text>
<text x="161.2" y="70.1" transform="rotate(-90 161.2 70.1)">3</text>
<text x="162.4" y="68" transform="rotate(-90 162.4 68)">3</text>
<text x="163.7" y="70.1" transform="rotate(-90 163.7 70.1)">4</text>
<text x="165" y="68" transform="rotate(-90 165 68)">4</text>
<text x="278.4" y="68.8">5</text>
<text x="278.4" y="66.3">4</text>
<text x="281.2" y="69.8">GND</text>
<text x="281.2" y="67.3">ID</text>
<text x="288.7" y="70.5" transform="rotate(-90 288.7 70.5)">SH1</text>
<text x="291.2" y="70.5" transform="rotate(-90 291.2 70.5)">SH2</text>
<text x="155.9" y="76.6" transform="rotate(-90 155.9 76.6)">B</text>
<text x="158.4" y="76.6" transform="rotate(-90 158.4 76.6)">R</text>
<text x="160.9" y="76.6" transform="rotate(-90 160.9 76.6)">G</text>
<text x="287.7" y="73.3" transform="rotate(-90 287.7 73.3)">6</text>
<text x="290.2" y="73.3" transform="rotate(-90 290.2 73.3)">7</text>
<text x="95.9" y="89.8" transform="rotate(-90 95.9 89.8)">4</text>
<text x="228.7" y="89.2">4</text>
<text x="245.2" y="89.2">3</text>
<text x="91.6" y="91.7">1</text>
<text x="91.6" y="94.2">2</text>
<text x="93.6" y="93">1</text>
<text x="93.6" y="95.5">2</text>
<text x="96.9" y="91.3" transform="rotate(-90 96.9 91.3)">4</text>
<text x="228.7" y="94.2">5</text>
<text x="230.8" y="90.4">EN</text>
<text x="230.8" y="95.5">VIN</text>
<text x="239.2" y="95.5">VOUT</text>
<text x="240.2" y="93">GND</text>
<text x="240.7" y="90.4">SET</text>
<text x="245.2" y="94.2">1</text>
<text x="245.2" y="91.7">2</text>
<text x="95.9" y="98.4" transform="rotate(-90 95.9 98.4)">3</text>
<text x="96.9" y="96.9" transform="rotate(-90 96.9 96.9)">3</text>
<text x="271.9" y="106.9">1</text>
<text x="288.4" y="106.9">6</text>
<text x="271.9" y="109.5">2</text>
<text x="271.9" y="112">3</text>
<text x="274" y="108.2">VBUS</text>
<text x="274" y="110.7">D-</text>
<text x="274" y="113.3">D+</text>
<text x="283.4" y="108.2">GND</text>
<text x="271.9" y="114.6">4</text>
<text x="274" y="115.8">GND</text>
<text x="283.4" y="115.8">GND</text>
<text x="288.4" y="114.6">5</text>
<text x="85.4" y="124.7">4</text>
<text x="85.4" y="122.2">5</text>
<text x="152.5" y="124.7">1</text>
<text x="154.6" y="126">1</text>
<text x="156.9" y="122.8" transform="rotate(-90 156.9 122.8)">6</text>
<text x="157.9" y="124.3" transform="rotate(-90 157.9 124.3)">6</text>
<text x="85.4" y="127.3">2</text>
<text x="85.4" y="129.8">3</text>
<text x="152.5" y="127.3">2</text>
<text x="152.5" y="129.8">3</text>
<text x="154.6" y="128.5">2</text>
<text x="154.6" y="131.1">3</text>
<text x="158.7" y="129.6">FG</text>
<text x="85.4" y="132.3">1</text>
<text x="152.5" y="132.3">4</text>
<text x="154.6" y="133.6">4</text>
<text x="156.9" y="136.5" transform="rotate(-90 156.9 136.5)">5</text>
<text x="157.9" y="135" transform="rotate(-90 157.9 135)">5</text>
<text x="158.7" y="132.1">PWM</text>
<text x="78.9" y="173">1</text>
<text x="87" y="171" transform="rotate(-90 87 171)">6</text>
<text x="88" y="172.6" transform="rotate(-90 88 172.6)">6</text>
<text x="78.9" y="175.5">2</text>
<text x="78.9" y="178.1">3</text>
<text x="80.9" y="174.2">1</text>
<text x="80.9" y="176.8">2</text>
<text x="80.9" y="179.3">3</text>
<text x="78.9" y="180.6">4</text>
<text x="80.9" y="181.9">4</text>
<text x="87" y="184.7" transform="rotate(-90 87 184.7)">5</text>
<text x="88" y="183.2" transform="rotate(-90 88 183.2)">5</text>
</g>
<g font-size="1.8" fill="#000080">
<text x="229.9" y="7.6">U13</text>
<text x="218.1" y="12.5">+5V</text>
<text x="275.6" y="17.8">C74</text>
<text x="278.1" y="12.7">R34</text>
<text x="268" y="22.9">D17</text>
<text x="153.7" y="25.4">CN5</text>
<text x="219.4" y="28.3" transform="rotate(-90 219.4 28.3)">C72</text>
<text x="273" y="25.4">USB1</text>
<text x="120.6" y="35.6">D18</text>
<text x="120.6" y="40.7">D19</text>
<text x="250.2" y="38.1">L4</text>
<text x="72.4" y="50.8">U1</text>
<text x="273" y="58.4">D8</text>
<text x="95.2" y="63.5">D1</text>
<text x="146" y="63.5">CN7</text>
<text x="72" y="67.7" transform="rotate(-90 72 67.7)">C1</text>
<text x="79.7" y="69" transform="rotate(-90 79.7 69)">R45</text>
<text x="121.6" y="76">+5V</text>
<text x="52.1" y="83.8">R12</text>
<text x="58.1" y="78.5">+5V</text>
<text x="80" y="81.3">U3</text>
<text x="62.2" y="88.9">R13</text>
<text x="229.9" y="86.4">U23</text>
<text x="127.9" y="91.8" transform="rotate(-90 127.9 91.8)">Q15</text>
<text x="148.2" y="91.8" transform="rotate(-90 148.2 91.8)">Q14</text>
<text x="168.6" y="91.8" transform="rotate(-90 168.6 91.8)">Q12</text>
<text x="218.1" y="91.2">+5V</text>
<text x="278.1" y="91.5">R79</text>
<text x="268" y="101.6">D5</text>
<text x="275.6" y="96.5">C6</text>
<text x="74.6" y="104.5" transform="rotate(-90 74.6 104.5)">D7</text>
<text x="219.4" y="107.1" transform="rotate(-90 219.4 107.1)">C102</text>
<text x="273" y="104.2">USB2</text>
<text x="37.8" y="116.6">+5V</text>
<text x="87.6" y="119.4">J1</text>
<text x="111.8" y="119.4">R71</text>
<text x="148.6" y="116.9">CN6</text>
<text x="250.2" y="116.9">L9</text>
<text x="31.7" y="121.9">R35</text>
<text x="111.8" y="121.9">R69</text>
<text x="41.9" y="127">R61</text>
<text x="133.3" y="127">R68</text>
<text x="161.3" y="127">D27</text>
<text x="133.3" y="137.2">R70</text>
<text x="161.3" y="134.6">D28</text>
<text x="64.4" y="142.6" transform="rotate(-90 64.4 142.6)">D25</text>
<text x="22.5" y="154.7">+5V</text>
<text x="27.6" y="154.7">+5V</text>
<text x="26.3" y="173.1" transform="rotate(-90 26.3 173.1)">R55</text>
<text x="31.4" y="173.1" transform="rotate(-90 31.4 173.1)">R54</text>
<text x="34.3" y="170.2">R56</text>
<text x="80" y="170.2">CN4</text>
<text x="34.3" y="182.9">R58</text>
<text x="46.6" y="188.3" transform="rotate(-90 46.6 188.3)">D36</text>
<text x="54.3" y="188.3" transform="rotate(-90 54.3 188.3)">D37</text>
</g>
</svg>
